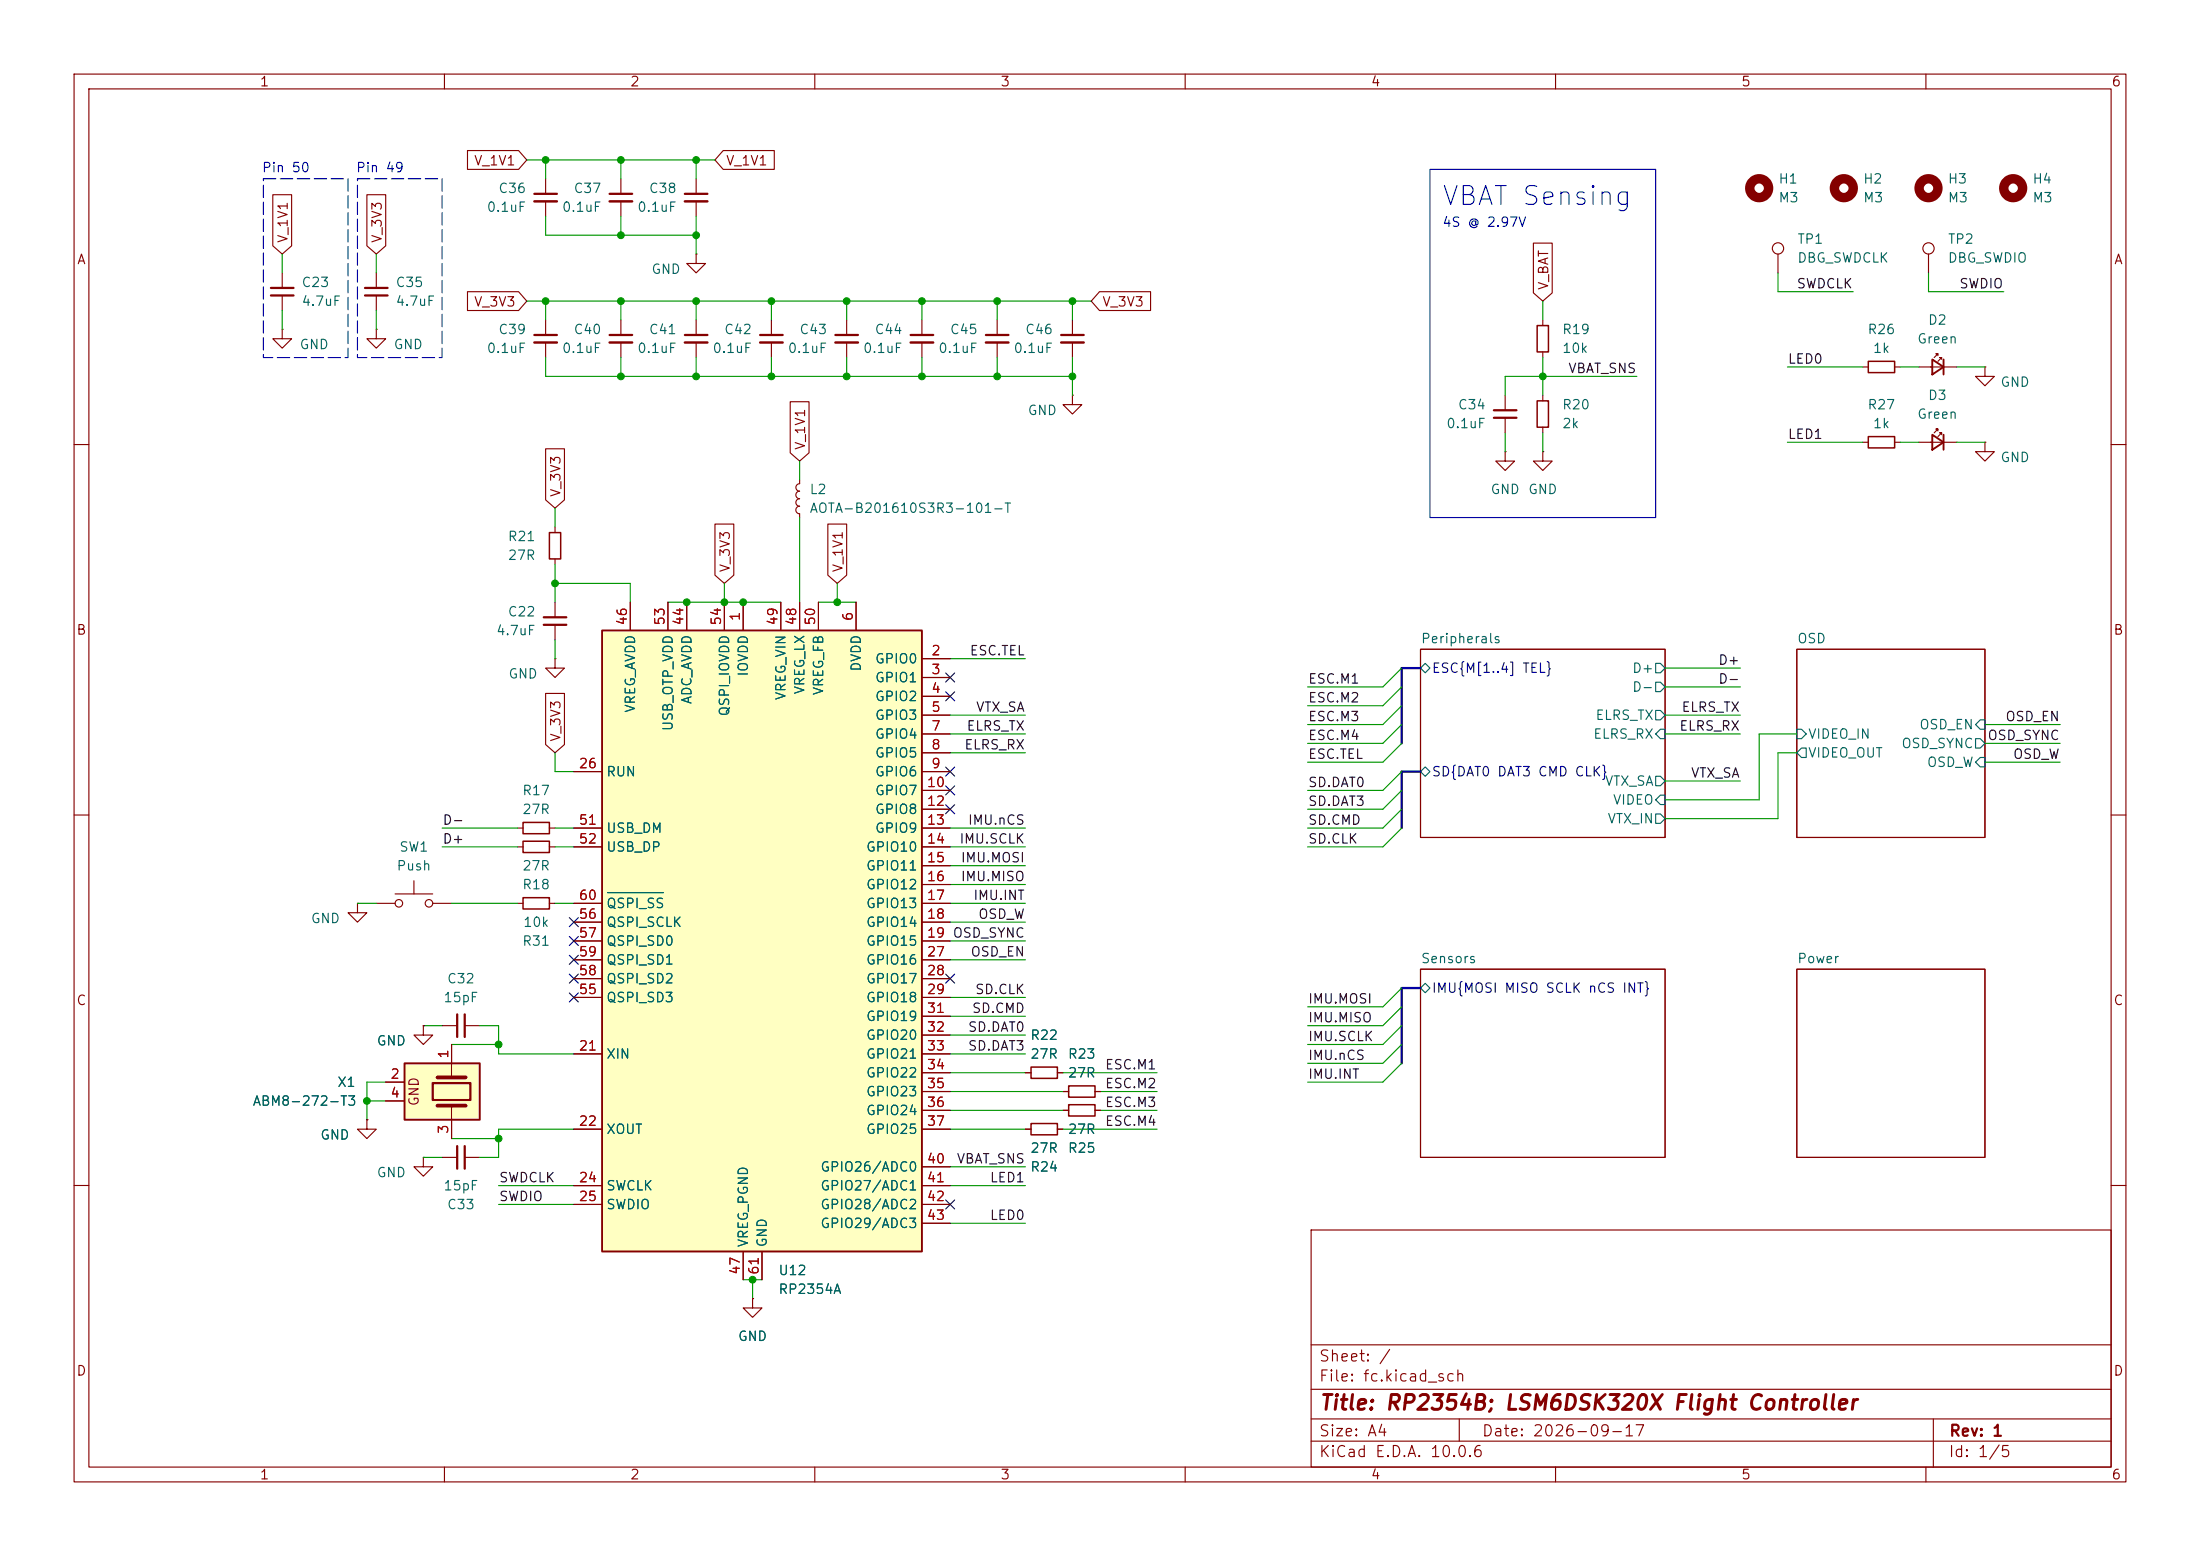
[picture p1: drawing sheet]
<svg xmlns="http://www.w3.org/2000/svg" width="297mm" height="210mm" viewBox="0 0 297 210" stroke-linecap="round" stroke-linejoin="round" font-family="sans-serif">
<g fill="none" stroke="#840000" stroke-width=".15">
<path d="M10 10h277v190h-277zM12 12h273v186h-273zM60 10v2M110 10v2M160 10v2M210 10v2M260 10v2M94 34.3v1.3h-1.3l1.3 1.2 1.2-1.2h-1.2M94 34.3h.1M38.1 44.5v1.2h-1.3l1.3 1.3 1.3-1.3h-1.3M38.1 44.5h.1M73.7 43.2v2"/>
<path d="M73.7 46.2v2.1M259.1 59.7h5.1M261.6 58.2v-.3h-.2h.2l-.5 .5M262.1 58.7v-.3h-.2h.2l-.5 .5M268 49.5v1.3h1.2l-1.2 1.3-1.3-1.3h1.3M268 49.5h.1M10 60h2M285 60h2M191.8 87.6h33v25.4h-33zM242.6 87.6h25.4v25.4h-25.4zM10 110h2M285 110h2"/>
<path d="M191.8 130.8h33v25.4h-33zM242.6 130.8h25.4v25.4h-25.4zM59.7 156.2h2M62.7 156.2h2.1M10 160h2M177 166h108v32h-108zM285 160h2M60 198v2M110 198v2M160 198v2M177 194.5h108M177 191.5h108"/>
<path d="M177 187.5h108M177 181.5h108M197 191.5v3M210 198v2M260 198v2M261 191.5v6.5"/>
</g>
<g fill="none" stroke="#006464" stroke-width=".15">
<path d="M192.4 89.5l.6 .7-.6 .6-.6-.6zM223.5 89.5h.7l.6 .7-.6 .6h-.7zM223.5 92.1h.7l.6 .6-.6 .6h-.7zM223.5 95.9h.7l.6 .6-.6 .7h-.7zM224.2 98.4h.6v1.3h-.6l-.7-.6zM242.6 98.4h.6l.6 .7-.6 .6h-.6zM266.7 99.7h.6l.7 .6-.7 .7h-.6zM267.3 97.2h.7v1.2h-.7l-.6-.6zM191.8 104.1l.6-.6 .6 .6-.6 .7zM223.5 109.9h.7l.6 .6-.6 .6h-.7zM223.5 104.8h.7l.6 .6-.6 .6h-.7zM224.2 107.3h.6v1.3h-.6l-.7-.6z"/>
<path d="M243.2 101h.6v1.2h-.6l-.6-.6zM267.3 102.2h.7v1.3h-.7l-.6-.6zM191.8 133.4l.6-.7 .6 .7-.6 .6z"/>
</g>
<path d="M72.1 45.2h3.1M61.7 154.7v3M62.7 154.7v3" fill="none" stroke="#840000" stroke-width=".3"/>
<path d="M72.1 46.2h3.1" fill="none" stroke="#840000" stroke-width=".33"/>
<path d="M260.9 58.7l1.5 1-1.5 1zM262.4 58.7v2" fill="none" stroke="#840000" stroke-width=".25"/>
<path d="M54.6 143.5h10.2v7.6h-10.2z" fill="#ffffc2"/>
<path d="M54.6 143.5h10.2v7.6h-10.2z" fill="none" stroke="#840000" stroke-width=".25"/>
<g fill="none" stroke="#840000" stroke-width=".15">
<path d="M240 34.3v2.5M144.8 53.3v1.3h-1.3l1.3 1.3 1.2-1.3h-1.2M144.8 53.3h.1M251.5 59.7h.7M251.5 49.5h.7M255.8 59.7h.7M255.8 49.5h.7M55.9 118.9v1.8M69.8 114.3h.8M74.2 114.3h.7M50.8 121.9h2.5M53.3 120.7h5.1"/>
<path d="M58.4 121.9h2.6M69.8 121.9h.8M74.2 121.9h.7M49.5 151.1v1.3h1.3l-1.3 1.3-1.2-1.3h1.2M49.5 151.1h.1M52.1 146.1h2.5M52.1 148.6h2.5M57.1 156.2v1.3h1.3l-1.3 1.3-1.2-1.3h1.2M57.1 156.2h.1M61 141v4.4M61 149.2v4.5M138.4 152.4h.8"/>
<path d="M142.7 152.4h.8M101.6 175.3v1.2h1.3l-1.3 1.3-1.3-1.3h1.3M101.6 175.3h.1"/>
<circle cx="240" cy="33.5" r=".76"/>
<circle cx="53.8" cy="121.9" r=".51"/>
<circle cx="57.9" cy="121.9" r=".51"/>
</g>
<path d="M59.1 145.4h3.8M59.1 149.2h3.8" fill="none" stroke="#840000" stroke-width=".51"/>
<path d="M58.4 146.2h5.1v2.3h-5.1z" fill="none" stroke="#840000" stroke-width=".3"/>
<path d="M252.2 58.9h3.6v1.6h-3.6zM252.2 48.8h3.6v1.5h-3.6zM70.6 113.5h3.6v1.6h-3.6zM70.6 121.2h3.6v1.5h-3.6zM139.2 151.6h3.5v1.6h-3.5z" fill="none" stroke="#840000" stroke-width=".2"/>
<g fill="none" stroke="#840000" stroke-width="1.3">
<circle cx="237.5" cy="25.4" r="1.27"/>
<circle cx="248.9" cy="25.4" r="1.27"/>
</g>
<path d="M81.3 85.1h43.2v83.8h-43.2z" fill="#ffffc2"/>
<path d="M260.9 48.5l1.5 1-1.5 1zM262.4 48.5v2M81.3 85.1h43.2v83.8h-43.2z" fill="none" stroke="#840000" stroke-width=".25"/>
<g fill="none" stroke="#840000" stroke-width=".15">
<path d="M36.8 26.3h2.6v6.9l-1.3 1.1-1.3-1.1zM38.1 36.8v2.1M38.1 39.9v2M49.5 26.3h2.6v6.9l-1.3 1.1-1.3-1.1zM50.8 36.8v2.1M50.8 39.9v2M63.1 20.3h6.9l1.1 1.3-1.1 1.3h-6.9zM63.1 39.4h6.9l1.1 1.2-1.1 1.3h-6.9zM73.7 24.1v2.1M73.7 27.2v2M83.8 24.1v2.1M83.8 27.2v2"/>
<path d="M94 24.1v2.1M94 27.2v2M97.6 20.3h6.9v2.6h-6.9l-1.1-1.3zM148.4 39.4h6.9v2.5h-6.9l-1.1-1.3zM207 32.8h2.6v6.7l-1.3 1.1-1.3-1.1zM260.3 34.3v2.5M50.8 44.5v1.2h-1.3l1.3 1.3 1.3-1.3h-1.3M50.8 44.5h.1M83.8 43.2v2M83.8 46.2v2.1M94 43.2v2M94 46.2v2.1"/>
<path d="M104.1 43.2v2M104.1 46.2v2.1M106.7 54.2h2.5v6.9l-1.3 1.1-1.2-1.1zM114.3 43.2v2M114.3 46.2v2.1M124.5 43.2v2M124.5 46.2v2.1M134.6 43.2v2M134.6 46.2v2.1M144.8 43.2v2M144.8 46.2v2.1M203.2 53.3v2.1"/>
<path d="M203.2 56.4v2M208.3 43.2v.7M208.3 47.5v.8M208.3 53.3v.8M208.3 57.7v.7M259.1 49.5h5.1M261.6 48v-.2h-.2h.2l-.5 .5M262.1 48.5v-.2h-.2h.2l-.5 .5M268 59.7v1.3h1.2l-1.2 1.2-1.3-1.2h1.3M268 59.7h.1M73.7 60.6h2.5v6.9l-1.3 1.1-1.2-1.1zM74.9 71.1v.8"/>
<path d="M74.9 75.4v.8M96.5 70.7h2.6v6.9l-1.3 1.1-1.3-1.1zM107.9 64.8v.5a.5 .5 0 0 0-.5 .5 .5 .5 0 0 0 .5 .5 .51 .51 0 0 0-.5 .5 .51 .51 0 0 0 .5 .5 .5 .5 0 0 0-.5 .5 .5 .5 0 0 0 .5 .5 .51 .51 0 0 0-.5 .5 .51 .51 0 0 0 .5 .5v.6M111.8 70.7h2.5v6.9l-1.3 1.1-1.2-1.1zM203.2 61v1.2h1.3l-1.3 1.3-1.3-1.3h1.3M203.2 61h.1M208.3 61v1.2h1.2l-1.2 1.3-1.3-1.3h1.3M208.3 61h.1M73.7 93.6h2.5v6.9l-1.3 1.1-1.2-1.1zM74.9 88.9v1.3h1.3l-1.3 1.2-1.2-1.2h1.2M74.9 88.9h.1M74.9 81.3v2"/>
<path d="M74.9 84.3v2.1M85.1 81.3v3.8M90.2 81.3v3.8M92.7 81.3v3.8M97.8 81.3v3.8M100.3 81.3v3.8M105.4 81.3v3.8M107.9 81.3v3.8M110.5 81.3v3.8M115.6 81.3v3.8M124.5 88.9h3.8M124.5 91.4h3.8"/>
<path d="M124.5 94h3.8M124.5 96.5h3.8M124.5 99.1h3.8M69.8 111.8h.8M74.2 111.8h.7M77.5 104.1h3.8M77.5 111.8h3.8M77.5 114.3h3.8M124.5 101.6h3.8M124.5 104.1h3.8M124.5 106.7h3.8M124.5 109.2h3.8"/>
<path d="M124.5 111.8h3.8M124.5 114.3h3.8M124.5 116.8h3.8M124.5 119.4h3.8M48.3 121.9v1.3h1.2l-1.2 1.3-1.3-1.3h1.3M48.3 121.9h.1M57.1 138.4v1.3h1.3l-1.3 1.3-1.2-1.3h1.2M57.1 138.4h.1M59.7 138.4h2M62.7 138.4h2.1M77.5 121.9h3.8M77.5 124.5h3.8"/>
<path d="M77.5 127h3.8M77.5 129.5h3.8M77.5 132.1h3.8M77.5 134.6h3.8M124.5 121.9h3.8M124.5 124.5h3.8M124.5 127h3.8M124.5 129.5h3.8M124.5 132.1h3.8M124.5 134.6h3.8M124.5 137.2h3.8M124.5 139.7h3.8"/>
<path d="M49.5 151.1h.1M52.1 146.1h2.5M52.1 148.6h2.5M61 141v2.5M61 151.1v2.6M77.5 142.2h3.8M77.5 152.4h3.8M124.5 142.2h3.8M124.5 152.4h3.8M124.5 144.8h3.8M124.5 147.3h3.8M124.5 149.9h3.8"/>
<path d="M124.5 157.5h3.8M138.4 152.4h.8M138.4 144.8h.8M142.7 152.4h.8M142.7 144.8h.8M143.5 147.3h.8M143.5 149.9h.8M147.8 147.3h.8M147.8 149.9h.8M77.5 160h3.8M77.5 162.6h3.8M100.3 168.9v3.8"/>
<path d="M101.6 175.3h.1M102.9 168.9v3.8M124.5 160h3.8M124.5 162.6h3.8M124.5 165.1h3.8"/>
<circle cx="260.4" cy="33.5" r=".76"/>
</g>
<path d="M82 120.5h7.6" fill="none" stroke="#006464" stroke-width=".15"/>
<g fill="none" stroke="#840000" stroke-width=".3">
<path d="M36.6 38.9h3M36.6 39.9h3M49.3 38.9h3M49.3 39.9h3M72.1 26.2h3.1M82.3 26.2h3M92.5 26.2h3M82.3 45.2h3M92.5 45.2h3M102.6 45.2h3.1M112.8 45.2h3M122.9 45.2h3.1"/>
<path d="M133.1 45.2h3M143.3 45.2h3M201.7 55.4h3M201.7 56.4h3M73.4 83.3h3.1M73.4 84.3h3.1M61.7 136.9v3.1M62.7 136.9v3.1"/>
</g>
<path d="M72.1 27.2h3.1M82.3 27.2h3M92.5 27.2h3M82.3 46.2h3M92.5 46.2h3M102.6 46.2h3.1M112.8 46.2h3M122.9 46.2h3.1M133.1 46.2h3M143.3 46.2h3" fill="none" stroke="#840000" stroke-width=".33"/>
<g fill="none" stroke="#840000" stroke-width="1.3">
<circle cx="260.4" cy="25.4" r="1.27"/>
<circle cx="271.8" cy="25.4" r="1.27"/>
</g>
<path d="M207.5 54.1h1.5v3.6h-1.5zM207.5 43.9h1.5v3.6h-1.5zM74.2 71.9h1.5v3.5h-1.5zM70.6 111h3.6v1.5h-3.6zM139.2 144h3.5v1.5h-3.5zM144.3 146.6h3.5v1.5h-3.5zM144.3 149.1h3.5v1.5h-3.5z" fill="none" stroke="#840000" stroke-width=".2"/>
<path d="M191.8 90.2h-2.6v10.1M191.8 104.1h-2.6v7.7M191.8 133.4h-2.6v10.1" fill="none" stroke="#000084" stroke-width=".3"/>
<g fill="none" stroke="#009600" stroke-width=".15">
<path d="M38.1 34.3v2.5M50.8 34.3v2.5M71.1 21.6h25.4M73.7 21.6v2.5M73.7 29.2v2.6h20.3M83.8 21.6v2.5M83.8 29.2v2.6M94 21.6v2.5M94 29.2v5.1M240 36.8v2.6h10.2M260.3 36.8v2.6h10.2M38.1 41.9v2.6"/>
<path d="M50.8 41.9v2.6M71.1 40.6h76.2M73.7 48.3v2.5h71.1M73.7 40.6v2.6M83.8 40.6v2.6M83.8 48.3v2.5M94 40.6v2.6M94 48.3v2.5M104.1 40.6v2.6M104.1 48.3v2.5M114.3 40.6v2.6M114.3 48.3v2.5"/>
<path d="M124.5 40.6v2.6M124.5 48.3v2.5M134.6 40.6v2.6M134.6 48.3v2.5M144.8 40.6v2.6M144.8 48.3v5M203.2 58.4v2.6M208.3 40.6v2.6M208.3 48.3v5M208.3 58.4v2.6M221 50.8h-17.8v2.5M241.3 49.5h10.2"/>
<path d="M241.3 59.7h10.2M256.5 49.5h2.6M256.5 59.7h2.6M264.2 49.5h3.8M264.2 59.7h3.8M74.9 78.7h10.2v2.6M74.9 68.6v2.5M74.9 76.2v5.1M97.8 78.7v2.6M107.9 62.2v2.6M107.9 69.9v11.4M113 78.7v2.6"/>
<path d="M74.9 86.4v2.5M90.2 81.3h15.2M110.5 81.3h5.1M128.3 99.1h10.1M128.3 88.9h10.1M128.3 96.5h10.1M189.2 90.2l-2.5 2.5h-10.2M189.2 95.3l-2.5 2.5h-10.2M189.2 97.8l-2.5 2.5h-10.2M189.2 92.7l-2.5 2.6h-10.2M224.8 99.1h10.1M224.8 92.7h10.1"/>
<path d="M224.8 96.5h10.1M224.8 90.2h10.1M242.6 99.1h-5.1v8.9h-12.7M268 97.8h10.1M59.7 114.3h10.1M59.7 111.8h10.1M74.9 114.3h2.6M74.9 111.8h2.6M74.9 101.6v2.5h2.6M128.3 114.3h10.1M128.3 111.8h10.1M128.3 101.6h10.1"/>
<path d="M128.3 116.8h10.1M128.3 119.4h10.1M189.2 111.8l-2.5 2.5h-10.2M189.2 109.2l-2.5 2.6h-10.2M189.2 106.7l-2.5 2.5h-10.2M189.2 104.1l-2.5 2.6h-10.2M189.2 100.3l-2.5 2.6h-10.2M224.8 105.4h10.1M242.6 101.6h-2.6v8.9h-15.2M268 102.9h10.1M268 100.3h10.1M48.3 121.9h2.5"/>
<path d="M57.1 138.4h2.6M61 121.9h8.8M64.8 138.4h2.5v3.8h10.2M74.9 121.9h2.6M128.3 121.9h10.1M128.3 134.6h10.1M128.3 139.7h10.1M128.3 127h10.1M128.3 124.5h10.1M128.3 129.5h10.1M128.3 137.2h10.1M189.2 135.9l-2.5 2.5h-10.2"/>
<path d="M189.2 138.4l-2.5 2.6h-10.2M189.2 133.4l-2.5 2.5h-10.2M49.5 148.6h2.6M52.1 146.1h-2.6v5M57.1 156.2h2.6M61 153.7h6.3M61 141h6.3M77.5 152.4h-10.2v3.8h-2.5M128.3 144.8h10.1M128.3 142.2h10.1M128.3 152.4h10.1M128.3 147.3h15.2"/>
<path d="M128.3 149.9h15.2M128.3 157.5h10.1M143.5 144.8h12.7M143.5 152.4h12.7M148.6 147.3h7.6M148.6 149.9h7.6M189.2 143.5l-2.5 2.6h-10.2M189.2 141l-2.5 2.5h-10.2M67.3 160h10.2M67.3 162.6h10.2M100.3 172.7h2.6M101.6 172.7v2.6"/>
<path d="M128.3 160h10.1M128.3 165.1h10.1"/>
</g>
<g fill="none" stroke="#000084" stroke-width=".15">
<path d="M127.7 93.4l1.2 1.2M127.7 90.8l1.2 1.2M128.9 93.4l-1.2 1.2M128.9 90.8l-1.2 1.2M127.7 108.6l1.2 1.2M127.7 103.5l1.2 1.2M127.7 106.1l1.2 1.2M128.9 108.6l-1.2 1.2M128.9 103.5l-1.2 1.2M128.9 106.1l-1.2 1.2M76.9 131.5l1.2 1.2M76.9 126.4l1.2 1.2"/>
<path d="M76.9 134l1.2 1.2M76.9 128.9l1.2 1.2M76.9 123.9l1.2 1.2M78.1 131.5l-1.2 1.2M78.1 126.4l-1.2 1.2M78.1 134l-1.2 1.2M78.1 128.9l-1.2 1.2M78.1 123.9l-1.2 1.2M127.7 131.5l1.2 1.2M128.9 131.5l-1.2 1.2M127.7 162l1.2 1.2M128.9 162l-1.2 1.2"/>
</g>
<path d="M35.6 24.1h11.4v24.2h-11.4zM48.3 24.1h11.4v24.2h-11.4z" fill="none" stroke="#0000c2" stroke-width=".15" stroke-dasharray="1.7 .6"/>
<path d="M193 22.9h30.5v47h-30.5z" fill="none" stroke="#0000c2" stroke-width=".15"/>
<g fill="#009600" stroke="#009600" stroke-width=".14">
<circle cx="104.1" cy="40.6" r=".46"/>
<circle cx="144.8" cy="50.8" r=".46"/>
<circle cx="114.3" cy="50.8" r=".46"/>
<circle cx="124.5" cy="50.8" r=".46"/>
<circle cx="114.3" cy="40.6" r=".46"/>
<circle cx="144.8" cy="40.6" r=".46"/>
<circle cx="134.6" cy="40.6" r=".46"/>
<circle cx="134.6" cy="50.8" r=".46"/>
<circle cx="124.5" cy="40.6" r=".46"/>
<circle cx="83.8" cy="40.6" r=".46"/>
<circle cx="94" cy="31.8" r=".46"/>
<circle cx="94" cy="40.6" r=".46"/>
<circle cx="94" cy="50.8" r=".46"/>
<circle cx="83.8" cy="50.8" r=".46"/>
<circle cx="94" cy="21.6" r=".46"/>
<circle cx="73.7" cy="40.6" r=".46"/>
<circle cx="49.5" cy="148.6" r=".46"/>
<circle cx="67.3" cy="141" r=".46"/>
<circle cx="104.1" cy="50.8" r=".46"/>
<circle cx="113" cy="81.3" r=".46"/>
<circle cx="74.9" cy="78.7" r=".46"/>
<circle cx="97.8" cy="81.3" r=".46"/>
<circle cx="100.3" cy="81.3" r=".46"/>
<circle cx="92.7" cy="81.3" r=".46"/>
<circle cx="83.8" cy="31.8" r=".46"/>
<circle cx="83.8" cy="21.6" r=".46"/>
<circle cx="73.7" cy="21.6" r=".46"/>
<circle cx="67.3" cy="153.7" r=".46"/>
<circle cx="101.6" cy="172.7" r=".46"/>
<circle cx="208.3" cy="50.8" r=".46"/>
</g>
<text font-size="2.5" fill="#0000c2" x="194.5" y="28.4">VBAT Sensing</text>
<text font-size="2" fill="#840000" x="178" y="190.8">Title: RP2354B; LSM6DSK320X Flight Controller</text>
<g font-size="1.5" fill="#840000">
<text x="178" y="184.1">Sheet: /</text>
<text x="178" y="186.8">File: fc.kicad_sch</text>
<text x="178" y="197">KiCad E.D.A. 10.0.6</text>
<text x="178" y="194.2">Size: A4</text>
<text x="200" y="194.2">Date: 2026-09-17</text>
<text x="263" y="197">Id: 1/5</text>
<text x="263" y="194.2">Rev: 1</text>
</g>
<g font-size="1.3" fill="#840000">
<text x="35" y="12">1</text>
<text x="85" y="12">2</text>
<text x="135" y="12">3</text>
<text x="185" y="12">4</text>
<text x="235" y="12">5</text>
<text x="285" y="12">6</text>
<text x="63.9" y="22.6">V_1V1</text>
<text x="97.9" y="22.6">V_1V1</text>
<text x="10.3" y="36">A</text>
<text x="39.2" y="32.9" transform="rotate(-90 39.2 32.9)">V_1V1</text>
<text x="51.9" y="32.9" transform="rotate(-90 51.9 32.9)">V_3V3</text>
<text x="285.3" y="36">A</text>
<text x="63.9" y="41.7">V_3V3</text>
<text x="148.7" y="41.7">V_3V3</text>
<text x="209.3" y="39.2" transform="rotate(-90 209.3 39.2)">V_BAT</text>
<text x="109" y="60.8" transform="rotate(-90 109 60.8)">V_1V1</text>
<text x="76" y="67.2" transform="rotate(-90 76 67.2)">V_3V3</text>
<text x="98.8" y="77.3" transform="rotate(-90 98.8 77.3)">V_3V3</text>
<text x="114.1" y="77.3" transform="rotate(-90 114.1 77.3)">V_1V1</text>
<text x="10.2" y="86">B</text>
<text x="285.2" y="86">B</text>
<text x="76" y="100.2" transform="rotate(-90 76 100.2)">V_3V3</text>
<text x="10.2" y="136">C</text>
<text x="285.2" y="136">C</text>
<text x="56.8" y="149.4" transform="rotate(-90 56.8 149.4)">GND</text>
<text x="10.2" y="186">D</text>
<text x="285.2" y="186">D</text>
<text x="35" y="200">1</text>
<text x="85" y="200">2</text>
<text x="135" y="200">3</text>
<text x="185" y="200">4</text>
<text x="235" y="200">5</text>
<text x="285" y="200">6</text>
</g>
<g font-size="1.3" fill="#0000c2">
<text x="35.3" y="23.6">Pin 50</text>
<text x="48" y="23.6">Pin 49</text>
<text x="194.6" y="30.9">4S @ 2.97V</text>
</g>
<g font-size="1.3" fill="#006464">
<text x="65.6" y="28.9">0.1uF</text>
<text x="67.2" y="26.4">C36</text>
<text x="75.8" y="28.9">0.1uF</text>
<text x="77.4" y="26.4">C37</text>
<text x="85.9" y="28.9">0.1uF</text>
<text x="87.5" y="26.4">C38</text>
<text x="240" y="25.1">H1</text>
<text x="240" y="27.6">M3</text>
<text x="251.4" y="25.1">H2</text>
<text x="251.4" y="27.6">M3</text>
<text x="262.9" y="25.1">H3</text>
<text x="262.9" y="27.6">M3</text>
<text x="274.3" y="25.1">H4</text>
<text x="274.3" y="27.6">M3</text>
<text x="242.6" y="33.2">TP1</text>
<text x="242.6" y="35.8">DBG_SWDCLK</text>
<text x="262.9" y="33.2">TP2</text>
<text x="262.9" y="35.8">DBG_SWDIO</text>
<text x="40.6" y="39.1">C23</text>
<text x="40.6" y="41.6">4.7uF</text>
<text x="53.3" y="39.1">C35</text>
<text x="53.3" y="41.6">4.7uF</text>
<text x="87.9" y="37.3">GND</text>
<text x="40.4" y="47.4">GND</text>
<text x="53.1" y="47.4">GND</text>
<text x="65.6" y="48">0.1uF</text>
<text x="67.2" y="45.4">C39</text>
<text x="75.8" y="48">0.1uF</text>
<text x="77.4" y="45.4">C40</text>
<text x="85.9" y="48">0.1uF</text>
<text x="87.5" y="45.4">C41</text>
<text x="96.1" y="48">0.1uF</text>
<text x="97.7" y="45.4">C42</text>
<text x="106.3" y="48">0.1uF</text>
<text x="107.8" y="45.4">C43</text>
<text x="116.4" y="48">0.1uF</text>
<text x="118" y="45.4">C44</text>
<text x="126.6" y="48">0.1uF</text>
<text x="128.2" y="45.4">C45</text>
<text x="136.7" y="48">0.1uF</text>
<text x="138.3" y="45.4">C46</text>
<text x="210.8" y="45.4">R19</text>
<text x="210.8" y="48">10k</text>
<text x="252" y="45.4">R26</text>
<text x="252.8" y="48">1k</text>
<text x="258.7" y="46.7">Green</text>
<text x="260.2" y="44.1">D2</text>
<text x="270" y="52.5">GND</text>
<text x="138.7" y="56.3">GND</text>
<text x="195.2" y="58.1">0.1uF</text>
<text x="196.7" y="55.6">C34</text>
<text x="210.8" y="55.6">R20</text>
<text x="210.8" y="58.1">2k</text>
<text x="252" y="55.6">R27</text>
<text x="252.8" y="58.1">1k</text>
<text x="258.7" y="56.8">Green</text>
<text x="260.2" y="54.3">D3</text>
<text x="270" y="62.7">GND</text>
<text x="109.2" y="67">L2</text>
<text x="109.2" y="69.5">AOTA-B201610S3R3-101-T</text>
<text x="201.1" y="67">GND</text>
<text x="206.2" y="67">GND</text>
<text x="68.5" y="73.4">R21</text>
<text x="68.5" y="75.9">27R</text>
<text x="68.5" y="83.5">C22</text>
<text x="66.9" y="86.1">4.7uF</text>
<text x="118" y="89.9">GPIO0</text>
<text x="191.7" y="87.1">Peripherals</text>
<text x="242.5" y="87.1">OSD</text>
<text x="68.5" y="91.9">GND</text>
<text x="93.7" y="95.1" transform="rotate(-90 93.7 95.1)">ADC_AVDD</text>
<text x="101.3" y="91.4" transform="rotate(-90 101.3 91.4)">IOVDD</text>
<text x="106.4" y="94.6" transform="rotate(-90 106.4 94.6)">VREG_VIN</text>
<text x="108.9" y="93.8" transform="rotate(-90 108.9 93.8)">VREG_LX</text>
<text x="111.5" y="93.9" transform="rotate(-90 111.5 93.9)">VREG_FB</text>
<text x="116.5" y="90.7" transform="rotate(-90 116.5 90.7)">DVDD</text>
<text x="118" y="92.4">GPIO1</text>
<text x="118" y="94.9">GPIO2</text>
<text x="220.3" y="91.1">D+</text>
<text x="220.3" y="93.7">D-</text>
<text x="86.1" y="96.3" transform="rotate(-90 86.1 96.3)">VREG_AVDD</text>
<text x="91.1" y="98.8" transform="rotate(-90 91.1 98.8)">USB_OTP_VDD</text>
<text x="98.8" y="96.8" transform="rotate(-90 98.8 96.8)">QSPI_IOVDD</text>
<text x="118" y="97.5">GPIO3</text>
<text x="118" y="100">GPIO4</text>
<text x="215" y="100">ELRS_RX</text>
<text x="215.3" y="97.5">ELRS_TX</text>
<text x="244" y="100">VIDEO_IN</text>
<text x="256.6" y="101.3">OSD_SYNC</text>
<text x="259" y="98.8">OSD_EN</text>
<text x="70.4" y="107.6">R17</text>
<text x="81.8" y="105.1">RUN</text>
<text x="118" y="102.6">GPIO5</text>
<text x="118" y="105.1">GPIO6</text>
<text x="118" y="107.6">GPIO7</text>
<text x="216.6" y="106.4">VTX_SA</text>
<text x="244" y="102.6">VIDEO_OUT</text>
<text x="260.1" y="103.8">OSD_W</text>
<text x="70.4" y="110.2">27R</text>
<text x="81.8" y="112.7">USB_DM</text>
<text x="118" y="110.2">GPIO8</text>
<text x="118" y="112.7">GPIO9</text>
<text x="216.9" y="111.5">VTX_IN</text>
<text x="217.7" y="108.9">VIDEO</text>
<text x="53.5" y="117.8">Push</text>
<text x="53.8" y="115.3">SW1</text>
<text x="70.4" y="117.8">27R</text>
<text x="81.8" y="115.3">USB_DP</text>
<text x="116.8" y="115.3">GPIO10</text>
<text x="116.8" y="117.8">GPIO11</text>
<text x="41.9" y="124.9">GND</text>
<text x="70.4" y="120.3">R18</text>
<text x="70.5" y="125.4">10k</text>
<text x="81.8" y="125.4">QSPI_SCLK</text>
<text x="81.8" y="122.9">QSPI_SS</text>
<text x="116.8" y="120.3">GPIO12</text>
<text x="116.8" y="122.9">GPIO13</text>
<text x="116.8" y="125.4">GPIO14</text>
<text x="70.4" y="128">R31</text>
<text x="81.8" y="128">QSPI_SD0</text>
<text x="81.8" y="130.5">QSPI_SD1</text>
<text x="116.8" y="128">GPIO15</text>
<text x="116.8" y="130.5">GPIO16</text>
<text x="191.7" y="130.3">Sensors</text>
<text x="242.5" y="130.3">Power</text>
<text x="59.8" y="135.6">15pF</text>
<text x="60.3" y="133">C32</text>
<text x="81.8" y="135.6">QSPI_SD3</text>
<text x="81.8" y="133">QSPI_SD2</text>
<text x="116.8" y="133">GPIO17</text>
<text x="116.8" y="135.6">GPIO18</text>
<text x="50.8" y="141.4">GND</text>
<text x="81.8" y="143.2">XIN</text>
<text x="116.8" y="138.1">GPIO19</text>
<text x="116.8" y="140.7">GPIO20</text>
<text x="116.8" y="143.2">GPIO21</text>
<text x="139" y="140.7">R22</text>
<text x="139" y="143.2">27R</text>
<text x="144.1" y="143.2">R23</text>
<text x="34" y="149.6">ABM8-272-T3</text>
<text x="45.5" y="147">X1</text>
<text x="116.8" y="145.7">GPIO22</text>
<text x="116.8" y="148.3">GPIO23</text>
<text x="144.1" y="145.7">27R</text>
<text x="43.1" y="154.1">GND</text>
<text x="81.8" y="153.4">XOUT</text>
<text x="116.8" y="150.8">GPIO24</text>
<text x="116.8" y="153.4">GPIO25</text>
<text x="139" y="155.9">27R</text>
<text x="144.1" y="155.9">R25</text>
<text x="144.1" y="153.4">27R</text>
<text x="50.8" y="159.2">GND</text>
<text x="59.8" y="161">15pF</text>
<text x="81.8" y="161">SWCLK</text>
<text x="110.7" y="158.4">GPIO26/ADC0</text>
<text x="110.7" y="161">GPIO27/ADC1</text>
<text x="139" y="158.4">R24</text>
<text x="60.3" y="163.5">C33</text>
<text x="81.8" y="163.5">SWDIO</text>
<text x="110.7" y="163.5">GPIO28/ADC2</text>
<text x="110.7" y="166.1">GPIO29/ADC3</text>
<text x="101.3" y="168.4" transform="rotate(-90 101.3 168.4)">VREG_PGND</text>
<text x="103.8" y="168.4" transform="rotate(-90 103.8 168.4)">GND</text>
<text x="105" y="172.4">U12</text>
<text x="105" y="175">RP2354A</text>
<text x="99.5" y="181.3">GND</text>
</g>
<g font-size="1.3" fill="#0f0f0f">
<text x="242.5" y="39.2">SWDCLK</text>
<text x="264.4" y="39.2">SWDIO</text>
<text x="211.6" y="50.7">VBAT_SNS</text>
<text x="241.3" y="49.4">LED0</text>
<text x="241.3" y="59.6">LED1</text>
<text x="130.8" y="88.8">ESC.TEL</text>
<text x="176.5" y="92.6">ESC.M1</text>
<text x="176.5" y="95.1">ESC.M2</text>
<text x="231.9" y="92.6">D-</text>
<text x="231.9" y="90">D+</text>
<text x="130.1" y="101.5">ELRS_RX</text>
<text x="130.4" y="98.9">ELRS_TX</text>
<text x="131.7" y="96.4">VTX_SA</text>
<text x="176.5" y="97.7">ESC.M3</text>
<text x="176.5" y="100.2">ESC.M4</text>
<text x="226.6" y="98.9">ELRS_RX</text>
<text x="226.9" y="96.4">ELRS_TX</text>
<text x="268.2" y="100.2">OSD_SYNC</text>
<text x="270.6" y="97.7">OSD_EN</text>
<text x="176.5" y="106.6">SD.DAT0</text>
<text x="176.5" y="102.7">ESC.TEL</text>
<text x="228.2" y="105.3">VTX_SA</text>
<text x="271.7" y="102.7">OSD_W</text>
<text x="59.7" y="111.6">D-</text>
<text x="130.6" y="111.6">IMU.nCS</text>
<text x="176.5" y="111.6">SD.CMD</text>
<text x="176.5" y="109.1">SD.DAT3</text>
<text x="59.7" y="114.2">D+</text>
<text x="129.4" y="114.2">IMU.SCLK</text>
<text x="129.6" y="116.7">IMU.MOSI</text>
<text x="129.6" y="119.3">IMU.MISO</text>
<text x="176.5" y="114.2">SD.CLK</text>
<text x="131.3" y="121.8">IMU.INT</text>
<text x="132" y="124.3">OSD_W</text>
<text x="130.9" y="129.4">OSD_EN</text>
<text x="131.1" y="137">SD.CMD</text>
<text x="131.6" y="134.5">SD.CLK</text>
<text x="176.5" y="135.8">IMU.MOSI</text>
<text x="130.6" y="139.6">SD.DAT0</text>
<text x="130.6" y="142.1">SD.DAT3</text>
<text x="176.5" y="143.4">IMU.nCS</text>
<text x="176.5" y="138.3">IMU.MISO</text>
<text x="176.5" y="140.8">IMU.SCLK</text>
<text x="149.1" y="147.2">ESC.M2</text>
<text x="149.1" y="144.7">ESC.M1</text>
<text x="149.1" y="149.7">ESC.M3</text>
<text x="176.5" y="145.9">IMU.INT</text>
<text x="149.1" y="152.3">ESC.M4</text>
<text x="67.3" y="159.9">SWDCLK</text>
<text x="129.1" y="157.4">VBAT_SNS</text>
<text x="133.5" y="159.9">LED1</text>
<text x="67.3" y="162.4">SWDIO</text>
<text x="133.5" y="165">LED0</text>
</g>
<g font-size="1.3" fill="#a90000">
<text x="100.2" y="83.9" transform="rotate(-90 100.2 83.9)">1</text>
<text x="115.4" y="83.9" transform="rotate(-90 115.4 83.9)">6</text>
<text x="85" y="84.5" transform="rotate(-90 85 84.5)">46</text>
<text x="90" y="84.5" transform="rotate(-90 90 84.5)">53</text>
<text x="92.6" y="84.5" transform="rotate(-90 92.6 84.5)">44</text>
<text x="97.7" y="84.5" transform="rotate(-90 97.7 84.5)">54</text>
<text x="105.3" y="84.5" transform="rotate(-90 105.3 84.5)">49</text>
<text x="107.8" y="84.5" transform="rotate(-90 107.8 84.5)">48</text>
<text x="110.4" y="84.5" transform="rotate(-90 110.4 84.5)">50</text>
<text x="125.6" y="88.8">2</text>
<text x="125.6" y="91.3">3</text>
<text x="125.6" y="93.8">4</text>
<text x="125.6" y="96.4">5</text>
<text x="125.6" y="98.9">7</text>
<text x="125.6" y="101.5">8</text>
<text x="78" y="104">26</text>
<text x="125" y="106.5">10</text>
<text x="125.6" y="104">9</text>
<text x="78" y="111.6">51</text>
<text x="125" y="109.1">12</text>
<text x="125" y="111.6">13</text>
<text x="78" y="114.2">52</text>
<text x="125" y="114.2">14</text>
<text x="125" y="116.7">15</text>
<text x="125" y="119.2">16</text>
<text x="78" y="124.3">56</text>
<text x="78" y="121.8">60</text>
<text x="125" y="121.8">17</text>
<text x="125" y="124.3">18</text>
<text x="78" y="126.9">57</text>
<text x="78" y="131.9">58</text>
<text x="78" y="129.4">59</text>
<text x="125" y="126.9">19 OSD_SYNC</text>
<text x="125" y="129.4">27</text>
<text x="125" y="131.9">28</text>
<text x="125" y="126.9">19</text>
<text x="78" y="134.5">55</text>
<text x="125" y="134.5">29</text>
<text x="125" y="137">31</text>
<text x="60.8" y="143" transform="rotate(-90 60.8 143)">1</text>
<text x="78" y="142.1">21</text>
<text x="125" y="139.6">32</text>
<text x="125" y="142.1">33</text>
<text x="52.6" y="145.9">2</text>
<text x="52.6" y="148.5">4</text>
<text x="125" y="144.6">34</text>
<text x="125" y="147.2">35</text>
<text x="125" y="149.7">36</text>
<text x="60.8" y="153.1" transform="rotate(-90 60.8 153.1)">3</text>
<text x="78" y="152.3">22</text>
<text x="125" y="152.3">37</text>
<text x="78" y="159.9">24</text>
<text x="125" y="157.3">40</text>
<text x="125" y="159.9">41</text>
<text x="78" y="162.4">25</text>
<text x="125" y="162.4">42</text>
<text x="125" y="165">43</text>
<text x="100.2" y="172.2" transform="rotate(-90 100.2 172.2)">47</text>
<text x="102.7" y="172.2" transform="rotate(-90 102.7 172.2)">61</text>
</g>
<g font-size="1.3" fill="#000084">
<text x="193.2" y="91.1">ESC{M[1..4] TEL}</text>
<text x="193.2" y="105.1">SD{DAT0 DAT3 CMD CLK}</text>
<text x="193.2" y="134.3">IMU{MOSI MISO SCLK nCS INT}</text>
</g>
</svg>
